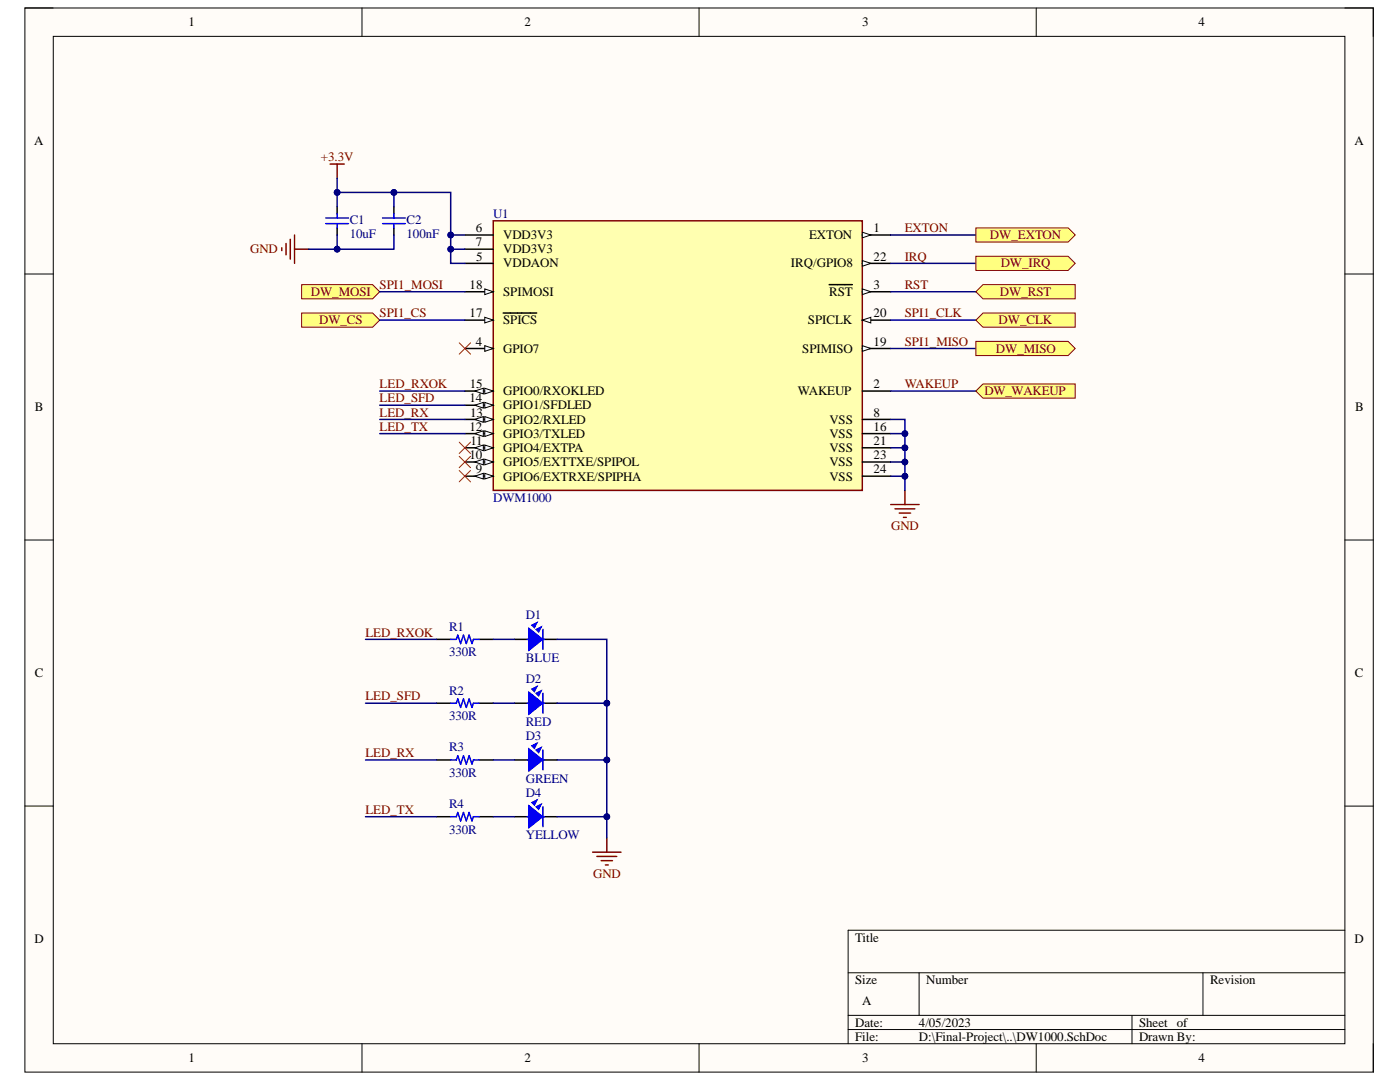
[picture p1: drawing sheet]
<svg xmlns="http://www.w3.org/2000/svg" width="279mm" height="216mm" viewBox="0 0 279 216" stroke-linecap="round" stroke-linejoin="round" font-family="sans-serif">
<path d="M5 1.6h269.1v212.3h-269.1z" fill-rule="evenodd" fill="#fffcf8"/>
<path d="M5 1.6h269.1v212.3h-269.1z" fill="none" stroke="#000" stroke-width=".2"/>
<path d="M10.6 7.3h257.8v201h-257.8z" fill-rule="evenodd" fill="#fffcf8"/>
<g fill="none" stroke="#000" stroke-width=".2">
<path d="M5 1.6h5.6M10.6 7.3h257.8v201h-257.8zM72.2 1.6v5.7M139.5 1.6v5.7M206.8 1.6v5.7M268.4 1.6h5.7v5.7M5 54.7h5.6M268.4 54.7h5.7M5 107.8h5.6M268.4 107.8h5.7M5 160.8h5.6M268.4 160.8h5.7"/>
<path d="M169.3 194.1h99.1M183.4 194.1v8.5M240.1 194.1v8.5M268.4 185.6h-99.1v22.7M72.2 208.3v5.6M139.5 208.3v5.6M169.3 202.6h99.1M169.3 205.4h99.1M206.8 208.3v5.6M225.9 202.6v5.7M274.1 208.3v5.6"/>
</g>
<path d="M98.4 44.1h73.7v53.7h-73.7z" fill-rule="evenodd" fill="#ffffb0"/>
<path d="M98.4 44.1h73.7v53.7h-73.7z" fill="none" stroke="#800000" stroke-width=".3"/>
<path d="M92.8 46.9h5.6M92.8 49.7h5.6M92.8 52.6h5.6M92.8 78h5.6" fill="none" stroke="#000" stroke-width=".3"/>
<path d="M96.7 77.5l1.7 .5-1.7 .6z" fill="#f8fcff"/>
<path d="M96.7 77.5l1.7 .5-1.7 .6z" fill="none" stroke="#000" stroke-width=".2"/>
<path d="M94.8 78l1.7-.5v1.1z" fill="#f8fcff"/>
<path d="M94.8 78l1.7-.5v1.1z" fill="none" stroke="#000" stroke-width=".2"/>
<path d="M92.8 80.9h5.6" fill="none" stroke="#000" stroke-width=".3"/>
<path d="M96.7 80.3l1.7 .6-1.7 .5z" fill="#f8fcff"/>
<path d="M96.7 80.3l1.7 .6-1.7 .5z" fill="none" stroke="#000" stroke-width=".2"/>
<path d="M94.8 80.9l1.7-.6v1.1z" fill="#f8fcff"/>
<path d="M94.8 80.9l1.7-.6v1.1z" fill="none" stroke="#000" stroke-width=".2"/>
<path d="M92.8 83.7h5.6" fill="none" stroke="#000" stroke-width=".3"/>
<path d="M96.7 83.1l1.7 .6-1.7 .6z" fill="#f8fcff"/>
<path d="M96.7 83.1l1.7 .6-1.7 .6z" fill="none" stroke="#000" stroke-width=".2"/>
<path d="M94.8 83.7l1.7-.6v1.2z" fill="#f8fcff"/>
<path d="M94.8 83.7l1.7-.6v1.2z" fill="none" stroke="#000" stroke-width=".2"/>
<path d="M92.8 86.5h5.6" fill="none" stroke="#000" stroke-width=".3"/>
<path d="M96.7 86l1.7 .5-1.7 .6z" fill="#f8fcff"/>
<path d="M96.7 86l1.7 .5-1.7 .6z" fill="none" stroke="#000" stroke-width=".2"/>
<path d="M94.8 86.5l1.7-.5v1.1z" fill="#f8fcff"/>
<path d="M94.8 86.5l1.7-.5v1.1z" fill="none" stroke="#000" stroke-width=".2"/>
<path d="M92.8 89.4h5.6" fill="none" stroke="#000" stroke-width=".3"/>
<path d="M96.7 88.8l1.7 .6-1.7 .5z" fill="#f8fcff"/>
<path d="M96.7 88.8l1.7 .6-1.7 .5z" fill="none" stroke="#000" stroke-width=".2"/>
<path d="M94.8 89.4l1.7-.6v1.1z" fill="#f8fcff"/>
<path d="M94.8 89.4l1.7-.6v1.1z" fill="none" stroke="#000" stroke-width=".2"/>
<path d="M92.8 92.2h5.6" fill="none" stroke="#000" stroke-width=".3"/>
<path d="M96.7 91.6l1.7 .6-1.7 .6z" fill="#f8fcff"/>
<path d="M96.7 91.6l1.7 .6-1.7 .6z" fill="none" stroke="#000" stroke-width=".2"/>
<path d="M94.8 92.2l1.7-.6v1.2z" fill="#f8fcff"/>
<path d="M94.8 92.2l1.7-.6v1.2z" fill="none" stroke="#000" stroke-width=".2"/>
<path d="M92.8 95h5.6" fill="none" stroke="#000" stroke-width=".3"/>
<path d="M96.7 94.5l1.7 .5-1.7 .6z" fill="#f8fcff"/>
<path d="M96.7 94.5l1.7 .5-1.7 .6z" fill="none" stroke="#000" stroke-width=".2"/>
<path d="M94.8 95l1.7-.5v1.1z" fill="#f8fcff"/>
<path d="M94.8 95l1.7-.5v1.1z" fill="none" stroke="#000" stroke-width=".2"/>
<path d="M92.8 69.5h5.6" fill="none" stroke="#000" stroke-width=".3"/>
<path d="M96.7 69l1.7 .5-1.7 .6z" fill="#f8fcff"/>
<path d="M96.7 69l1.7 .5-1.7 .6z" fill="none" stroke="#000" stroke-width=".2"/>
<path d="M172.1 46.9h5.7" fill="none" stroke="#000" stroke-width=".3"/>
<path d="M172.1 46.3l1.7 .6-1.7 .6z" fill="#f8fcff"/>
<path d="M172.1 46.3l1.7 .6-1.7 .6z" fill="none" stroke="#000" stroke-width=".2"/>
<path d="M172.1 52.6h5.7" fill="none" stroke="#000" stroke-width=".3"/>
<path d="M172.1 52l1.7 .6-1.7 .5z" fill="#f8fcff"/>
<path d="M172.1 52l1.7 .6-1.7 .5z" fill="none" stroke="#000" stroke-width=".2"/>
<path d="M172.1 58.2h5.7" fill="none" stroke="#000" stroke-width=".3"/>
<path d="M172.1 57.7l1.7 .5-1.7 .6z" fill="#f8fcff"/>
<path d="M172.1 57.7l1.7 .5-1.7 .6z" fill="none" stroke="#000" stroke-width=".2"/>
<path d="M165.5 56.8h4.6M172.1 63.9h5.7" fill="none" stroke="#000" stroke-width=".3"/>
<path d="M172.1 63.9l1.7-.6v1.1z" fill="#f8fcff"/>
<path d="M172.1 63.9l1.7-.6v1.1z" fill="none" stroke="#000" stroke-width=".2"/>
<path d="M92.8 63.9h5.6" fill="none" stroke="#000" stroke-width=".3"/>
<path d="M96.7 63.3l1.7 .6-1.7 .5z" fill="#f8fcff"/>
<path d="M96.7 63.3l1.7 .6-1.7 .5z" fill="none" stroke="#000" stroke-width=".2"/>
<path d="M100.4 62.5h6.7M172.1 69.5h5.7" fill="none" stroke="#000" stroke-width=".3"/>
<path d="M172.1 69l1.7 .5-1.7 .6z" fill="#f8fcff"/>
<path d="M172.1 69l1.7 .5-1.7 .6z" fill="none" stroke="#000" stroke-width=".2"/>
<path d="M92.8 58.2h5.6" fill="none" stroke="#000" stroke-width=".3"/>
<path d="M96.7 57.6l1.7 .6-1.7 .6z" fill="#f8fcff"/>
<path d="M96.7 57.6l1.7 .6-1.7 .6z" fill="none" stroke="#000" stroke-width=".2"/>
<path d="M67.3 41.2v1.4M67.3 45.5v1.4M78.6 41.2v1.4M78.6 45.5v1.4M172.1 78h5.7M172.1 83.7h5.7M172.1 86.5h5.7M172.1 89.4h5.7M172.1 92.2h5.7M172.1 95h5.7" fill="none" stroke="#000" stroke-width=".3"/>
<path d="M91.6 68.4l2.3 2.3M93.9 68.4l-2.3 2.3M91.6 88.2l2.3 2.3M91.6 91.1l2.3 2.2M91.6 93.9l2.3 2.3M93.9 88.2l-2.3 2.3M93.9 91.1l-2.3 2.2M93.9 93.9l-2.3 2.3" fill="none" stroke="#f00" stroke-width=".2"/>
<path d="M65.9 32.7h2.8M67.3 32.7v2.9M56.2 49.4v.6M57.1 48.6v2.3M57.9 47.7v4M58.8 46.9v5.7M58.8 49.7h2.8M180.6 97.8v2.9M177.8 100.7h5.6M178.6 101.5h4M179.5 102.4h2.2M180.3 103.2h.6" fill="none" stroke="#800000" stroke-width=".3"/>
<path d="M65 43.5h4.5M65 44.6h4.5M67.3 42.6v.9M67.3 44.6v.9M76.3 43.5h4.6M76.3 44.6h4.6M78.6 42.6v.9M78.6 44.6v.9" fill="none" stroke="#00f" stroke-width=".3"/>
<path d="M60.2 56.8h14.2l1.4 1.4-1.4 1.4h-14.2z" fill-rule="evenodd" fill="#ffff80"/>
<path d="M60.2 56.8h14.2l1.4 1.4-1.4 1.4h-14.2z" fill="none" stroke="#800000" stroke-width=".2"/>
<path d="M60.2 62.5h14.2l1.4 1.4-1.4 1.4h-14.2z" fill-rule="evenodd" fill="#ffff80"/>
<path d="M60.2 62.5h14.2l1.4 1.4-1.4 1.4h-14.2z" fill="none" stroke="#800000" stroke-width=".2"/>
<path d="M75.8 58.2h17M89.9 49.7h2.9M75.8 78h17M75.8 63.9h17M75.8 80.9h17M75.8 83.7h17M75.8 86.5h17" fill="none" stroke="#000080" stroke-width=".3"/>
<circle cx="89.9" cy="49.7" r=".57" fill="#000080"/>
<circle cx="89.9" cy="49.7" r=".57" fill="none" stroke="#000080" stroke-width=".2"/>
<path d="M177.8 95h2.8" fill="none" stroke="#000080" stroke-width=".3"/>
<circle cx="180.6" cy="95" r=".57" fill="#000080"/>
<circle cx="180.6" cy="95" r=".57" fill="none" stroke="#000080" stroke-width=".2"/>
<path d="M177.8 92.2h2.8" fill="none" stroke="#000080" stroke-width=".3"/>
<circle cx="180.6" cy="92.2" r=".57" fill="#000080"/>
<circle cx="180.6" cy="92.2" r=".57" fill="none" stroke="#000080" stroke-width=".2"/>
<path d="M177.8 89.4h2.8" fill="none" stroke="#000080" stroke-width=".3"/>
<circle cx="180.6" cy="89.4" r=".57" fill="#000080"/>
<circle cx="180.6" cy="89.4" r=".57" fill="none" stroke="#000080" stroke-width=".2"/>
<path d="M177.8 86.5h2.8" fill="none" stroke="#000080" stroke-width=".3"/>
<circle cx="180.6" cy="86.5" r=".57" fill="#000080"/>
<circle cx="180.6" cy="86.5" r=".57" fill="none" stroke="#000080" stroke-width=".2"/>
<path d="M89.9 46.9h2.9M177.8 58.2h17M177.8 52.6h17M177.8 46.9h17M177.8 78h17M177.8 69.5h17M177.8 63.9h17" fill="none" stroke="#000080" stroke-width=".3"/>
<circle cx="89.9" cy="46.9" r=".57" fill="#000080"/>
<circle cx="89.9" cy="46.9" r=".57" fill="none" stroke="#000080" stroke-width=".2"/>
<path d="M67.3 38.4v2.8" fill="none" stroke="#000080" stroke-width=".3"/>
<circle cx="67.3" cy="38.4" r=".57" fill="#000080"/>
<circle cx="67.3" cy="38.4" r=".57" fill="none" stroke="#000080" stroke-width=".2"/>
<path d="M78.6 38.4v2.8" fill="none" stroke="#000080" stroke-width=".3"/>
<circle cx="78.6" cy="38.4" r=".57" fill="#000080"/>
<circle cx="78.6" cy="38.4" r=".57" fill="none" stroke="#000080" stroke-width=".2"/>
<path d="M67.3 46.9v2.8" fill="none" stroke="#000080" stroke-width=".3"/>
<circle cx="67.3" cy="49.7" r=".57" fill="#000080"/>
<circle cx="67.3" cy="49.7" r=".57" fill="none" stroke="#000080" stroke-width=".2"/>
<path d="M194.8 45.5h18.4l1.4 1.4-1.4 1.4h-18.4z" fill-rule="evenodd" fill="#ffff80"/>
<path d="M194.8 45.5h18.4l1.4 1.4-1.4 1.4h-18.4z" fill="none" stroke="#800000" stroke-width=".2"/>
<path d="M194.8 51.1h18.4l1.4 1.5-1.4 1.4h-18.4z" fill-rule="evenodd" fill="#ffff80"/>
<path d="M194.8 51.1h18.4l1.4 1.5-1.4 1.4h-18.4z" fill="none" stroke="#800000" stroke-width=".2"/>
<path d="M194.8 58.2l1.4-1.4h18.4v2.8h-18.4z" fill-rule="evenodd" fill="#ffff80"/>
<path d="M194.8 58.2l1.4-1.4h18.4v2.8h-18.4z" fill="none" stroke="#800000" stroke-width=".2"/>
<path d="M194.8 63.9l1.4-1.4h18.4v2.8h-18.4z" fill-rule="evenodd" fill="#ffff80"/>
<path d="M194.8 63.9l1.4-1.4h18.4v2.8h-18.4z" fill="none" stroke="#800000" stroke-width=".2"/>
<path d="M194.8 68.1h18.4l1.4 1.4-1.4 1.5h-18.4z" fill-rule="evenodd" fill="#ffff80"/>
<path d="M194.8 68.1h18.4l1.4 1.4-1.4 1.5h-18.4z" fill="none" stroke="#800000" stroke-width=".2"/>
<path d="M194.8 78l1.4-1.4h18.4v2.8h-18.4z" fill-rule="evenodd" fill="#ffff80"/>
<path d="M194.8 78l1.4-1.4h18.4v2.8h-18.4z" fill="none" stroke="#800000" stroke-width=".2"/>
<path d="M106.1 124.7l1.1-.5-.5 1.1z" fill="#00f"/>
<path d="M106.1 124.7l1.1-.5-.5 1.1z" fill="none" stroke="#00f" stroke-width=".2"/>
<path d="M106.9 125.6l1.2-.6-.6 1.2z" fill="#00f"/>
<path d="M106.9 125.6l1.2-.6-.6 1.2z" fill="none" stroke="#00f" stroke-width=".2"/>
<path d="M105.5 125.3l2.9 2.3-2.9 2.2z" fill="#00f"/>
<path d="M105.5 125.3l2.9 2.3-2.9 2.2z" fill="none" stroke="#00f" stroke-width=".2"/>
<path d="M89.9 127.6h1.2l.3-.9 .5 1.7 .6-1.7 .6 1.7 .5-1.7 .6 1.7 .3-.8h1.1M105.2 127.6h.9M108.1 127.6h.5M108.4 125.6v4" fill="none" stroke="#00f" stroke-width=".3"/>
<path d="M87.1 127.6h2.8M95.6 127.6h2.8M102.7 127.6h2.8M108.4 127.6h2.8" fill="none" stroke="#000" stroke-width=".3"/>
<path d="M106.1 137.5l1.1-.6-.5 1.2z" fill="#00f"/>
<path d="M106.1 137.5l1.1-.6-.5 1.2z" fill="none" stroke="#00f" stroke-width=".2"/>
<path d="M106.9 138.3l1.2-.5-.6 1.1z" fill="#00f"/>
<path d="M106.9 138.3l1.2-.5-.6 1.1z" fill="none" stroke="#00f" stroke-width=".2"/>
<path d="M105.5 138.1l2.9 2.2-2.9 2.3z" fill="#00f"/>
<path d="M105.5 138.1l2.9 2.2-2.9 2.3z" fill="none" stroke="#00f" stroke-width=".2"/>
<path d="M108.4 138.3v4M89.9 140.3h1.2l.3-.8 .5 1.7 .6-1.7 .6 1.7 .5-1.7 .6 1.7 .3-.9h1.1M105.2 140.3h.9M108.1 140.3h.5" fill="none" stroke="#00f" stroke-width=".3"/>
<path d="M87.1 140.3h2.8M95.6 140.3h2.8M102.7 140.3h2.8M108.4 140.3h2.8" fill="none" stroke="#000" stroke-width=".3"/>
<path d="M106.1 148.8l1.1-.6-.5 1.2z" fill="#00f"/>
<path d="M106.1 148.8l1.1-.6-.5 1.2z" fill="none" stroke="#00f" stroke-width=".2"/>
<path d="M106.9 149.7l1.2-.6-.6 1.1z" fill="#00f"/>
<path d="M106.9 149.7l1.2-.6-.6 1.1z" fill="none" stroke="#00f" stroke-width=".2"/>
<path d="M105.5 149.4l2.9 2.2-2.9 2.3z" fill="#00f"/>
<path d="M105.5 149.4l2.9 2.2-2.9 2.3z" fill="none" stroke="#00f" stroke-width=".2"/>
<path d="M89.9 151.6h1.2l.3-.8 .5 1.7 .6-1.7 .6 1.7 .5-1.7 .6 1.7 .3-.9h1.1M105.2 151.6h.9M108.1 151.6h.5M108.4 149.7v3.9" fill="none" stroke="#00f" stroke-width=".3"/>
<path d="M87.1 151.6h2.8M95.6 151.6h2.8M102.7 151.6h2.8M108.4 151.6h2.8" fill="none" stroke="#000" stroke-width=".3"/>
<path d="M106.1 160.1l1.1-.5-.5 1.1z" fill="#00f"/>
<path d="M106.1 160.1l1.1-.5-.5 1.1z" fill="none" stroke="#00f" stroke-width=".2"/>
<path d="M106.9 161l1.2-.6-.6 1.1z" fill="#00f"/>
<path d="M106.9 161l1.2-.6-.6 1.1z" fill="none" stroke="#00f" stroke-width=".2"/>
<path d="M105.5 160.7l2.9 2.3-2.9 2.2z" fill="#00f"/>
<path d="M105.5 160.7l2.9 2.3-2.9 2.2z" fill="none" stroke="#00f" stroke-width=".2"/>
<path d="M89.9 163h1.2l.3-.9 .5 1.7 .6-1.7 .6 1.7 .5-1.7 .6 1.7 .3-.8h1.1M105.2 163h.9M108.1 163h.5M108.4 161v3.9" fill="none" stroke="#00f" stroke-width=".3"/>
<path d="M87.1 163h2.8M95.6 163h2.8M102.7 163h2.8M108.4 163h2.8" fill="none" stroke="#000" stroke-width=".3"/>
<path d="M118.3 170h5.6M119.1 170.9h4M120 171.7h2.2M120.8 172.6h.6M121.1 167.2v2.8" fill="none" stroke="#800000" stroke-width=".3"/>
<path d="M78.6 46.9v2.8h-17" fill="none" stroke="#000080" stroke-width=".3"/>
<circle cx="67.3" cy="49.7" r=".57" fill="#000080"/>
<circle cx="67.3" cy="49.7" r=".57" fill="none" stroke="#000080" stroke-width=".2"/>
<path d="M67.3 35.6v2.8h22.6v14.2h2.9" fill="none" stroke="#000080" stroke-width=".3"/>
<circle cx="67.3" cy="38.4" r=".57" fill="#000080"/>
<circle cx="67.3" cy="38.4" r=".57" fill="none" stroke="#000080" stroke-width=".2"/>
<circle cx="78.6" cy="38.4" r=".57" fill="#000080"/>
<circle cx="78.6" cy="38.4" r=".57" fill="none" stroke="#000080" stroke-width=".2"/>
<circle cx="89.9" cy="46.9" r=".57" fill="#000080"/>
<circle cx="89.9" cy="46.9" r=".57" fill="none" stroke="#000080" stroke-width=".2"/>
<circle cx="89.9" cy="49.7" r=".57" fill="#000080"/>
<circle cx="89.9" cy="49.7" r=".57" fill="none" stroke="#000080" stroke-width=".2"/>
<path d="M177.8 83.7h2.8v14.1" fill="none" stroke="#000080" stroke-width=".3"/>
<circle cx="180.6" cy="86.5" r=".57" fill="#000080"/>
<circle cx="180.6" cy="86.5" r=".57" fill="none" stroke="#000080" stroke-width=".2"/>
<circle cx="180.6" cy="89.4" r=".57" fill="#000080"/>
<circle cx="180.6" cy="89.4" r=".57" fill="none" stroke="#000080" stroke-width=".2"/>
<circle cx="180.6" cy="92.2" r=".57" fill="#000080"/>
<circle cx="180.6" cy="92.2" r=".57" fill="none" stroke="#000080" stroke-width=".2"/>
<circle cx="180.6" cy="95" r=".57" fill="#000080"/>
<circle cx="180.6" cy="95" r=".57" fill="none" stroke="#000080" stroke-width=".2"/>
<path d="M98.4 127.6h4.3M111.2 127.6h9.9v39.6M98.4 140.3h4.3M98.4 151.6h4.3M98.4 163h4.3" fill="none" stroke="#000080" stroke-width=".3"/>
<circle cx="121.1" cy="140.3" r=".57" fill="#000080"/>
<circle cx="121.1" cy="140.3" r=".57" fill="none" stroke="#000080" stroke-width=".2"/>
<circle cx="121.1" cy="151.6" r=".57" fill="#000080"/>
<circle cx="121.1" cy="151.6" r=".57" fill="none" stroke="#000080" stroke-width=".2"/>
<circle cx="121.1" cy="163" r=".57" fill="#000080"/>
<circle cx="121.1" cy="163" r=".57" fill="none" stroke="#000080" stroke-width=".2"/>
<path d="M111.2 163h9.9" fill="none" stroke="#000080" stroke-width=".3"/>
<circle cx="121.1" cy="163" r=".57" fill="#000080"/>
<circle cx="121.1" cy="163" r=".57" fill="none" stroke="#000080" stroke-width=".2"/>
<path d="M111.2 151.6h9.9" fill="none" stroke="#000080" stroke-width=".3"/>
<circle cx="121.1" cy="151.6" r=".57" fill="#000080"/>
<circle cx="121.1" cy="151.6" r=".57" fill="none" stroke="#000080" stroke-width=".2"/>
<path d="M111.2 140.3h9.9" fill="none" stroke="#000080" stroke-width=".3"/>
<circle cx="121.1" cy="140.3" r=".57" fill="#000080"/>
<circle cx="121.1" cy="140.3" r=".57" fill="none" stroke="#000080" stroke-width=".2"/>
<path d="M72.9 127.6h14.2M72.9 140.3h14.2M72.9 151.6h14.2M72.9 163h14.2" fill="none" stroke="#000080" stroke-width=".3"/>
<g font-size="2.6">
<text x="37.6" y="5.2">1</text>
<text x="104.7" y="5.2">2</text>
<text x="172.1" y="5.2">3</text>
<text x="239.2" y="5.2">4</text>
<text x="6.8" y="29">A</text>
<text x="270.3" y="29">A</text>
<text x="95" y="46.3">6</text>
<text x="100.4" y="47.7">VDD3V3</text>
<text x="161.5" y="47.7">EXTON</text>
<text x="174.3" y="46.3">1</text>
<text x="95" y="49.2">7</text>
<text x="95" y="52">5</text>
<text x="100.4" y="50.5">VDD3V3</text>
<text x="100.4" y="53.4">VDDAON</text>
<text x="157.9" y="53.4">IRQ/GPIO8</text>
<text x="174.3" y="52">22</text>
<text x="93.7" y="57.6">18</text>
<text x="100.4" y="59">SPIMOSI</text>
<text x="165.5" y="59">RST</text>
<text x="174.3" y="57.6">3</text>
<text x="93.7" y="63.3">17</text>
<text x="100.4" y="64.7">SPICS</text>
<text x="161.2" y="64.7">SPICLK</text>
<text x="174.3" y="63.3">20</text>
<text x="95" y="69">4</text>
<text x="100.4" y="70.4">GPIO7</text>
<text x="160.1" y="70.4">SPIMISO</text>
<text x="174.3" y="69">19</text>
<text x="93.8" y="77.5">15</text>
<text x="174.3" y="77.5">2</text>
<text x="7" y="82.1">B</text>
<text x="93.7" y="80.3">14</text>
<text x="93.8" y="83.1">13</text>
<text x="100.4" y="78.9">GPIO0/RXOKLED</text>
<text x="100.4" y="81.7">GPIO1/SFDLED</text>
<text x="159.3" y="78.9">WAKEUP</text>
<text x="174.3" y="83.1">8</text>
<text x="270.4" y="82.1">B</text>
<text x="93.7" y="86">12</text>
<text x="93.9" y="88.8">11</text>
<text x="100.4" y="84.5">GPIO2/RXLED</text>
<text x="100.4" y="87.3">GPIO3/TXLED</text>
<text x="165.5" y="84.5">VSS</text>
<text x="165.5" y="87.3">VSS</text>
<text x="174.3" y="86">16</text>
<text x="174.3" y="88.8">21</text>
<text x="93.7" y="91.6">10</text>
<text x="95" y="94.4">9</text>
<text x="100.4" y="90.2">GPIO4/EXTPA</text>
<text x="100.4" y="93.1">GPIO5/EXTTXE/SPIPOL</text>
<text x="100.4" y="95.9">GPIO6/EXTRXE/SPIPHA</text>
<text x="165.5" y="90.2">VSS</text>
<text x="165.5" y="93.1">VSS</text>
<text x="165.5" y="95.9">VSS</text>
<text x="174.3" y="91.6">23</text>
<text x="174.3" y="94.4">24</text>
<text x="7" y="135.1">C</text>
<text x="270.4" y="135.1">C</text>
<text x="6.9" y="188.2">D</text>
<text x="170.7" y="187.9">Title</text>
<text x="270.3" y="188.2">D</text>
<text x="170.7" y="196.4">Size</text>
<text x="184.8" y="196.4">Number</text>
<text x="241.5" y="196.4">Revision</text>
<text x="172.1" y="200.6">A</text>
<text x="170.7" y="204.9">Date:</text>
<text x="170.7" y="207.7">File:</text>
<text x="183.4" y="204.9">4/05/2023</text>
<text x="183.4" y="207.7">D:\Final-Project\..\DW1000.SchDoc</text>
<text x="227.3" y="204.9">Sheet</text>
<text x="227.3" y="207.7">Drawn By:</text>
<text x="234.9" y="204.9">of</text>
<text x="37.6" y="212">1</text>
<text x="104.7" y="212">2</text>
<text x="172.1" y="212">3</text>
<text x="239.2" y="212">4</text>
</g>
<g font-size="2.6" fill="#800000">
<text x="64" y="32.2">+3.3V</text>
<text x="180.6" y="46.3">EXTON</text>
<text x="197.6" y="47.7">DW_EXTON</text>
<text x="49.9" y="50.5">GND</text>
<text x="180.6" y="52">IRQ</text>
<text x="199.7" y="53.4">DW_IRQ</text>
<text x="62" y="59">DW_MOSI</text>
<text x="75.8" y="57.6">SPI1_MOSI</text>
<text x="180.6" y="57.6">RST</text>
<text x="199.5" y="59">DW_RST</text>
<text x="63.7" y="64.7">DW_CS</text>
<text x="75.8" y="63.3">SPI1_CS</text>
<text x="180.6" y="63.3">SPI1_CLK</text>
<text x="199.3" y="64.7">DW_CLK</text>
<text x="180.6" y="69">SPI1_MISO</text>
<text x="198.7" y="70.4">DW_MISO</text>
<text x="75.8" y="77.5">LED_RXOK</text>
<text x="180.6" y="77.5">WAKEUP</text>
<text x="75.8" y="80.3">LED_SFD</text>
<text x="75.8" y="83.1">LED_RX</text>
<text x="196.5" y="78.9">DW_WAKEUP</text>
<text x="75.8" y="86">LED_TX</text>
<text x="177.9" y="105.8">GND</text>
<text x="72.9" y="127">LED_RXOK</text>
<text x="72.9" y="139.7">LED_SFD</text>
<text x="72.9" y="151.1">LED_RX</text>
<text x="72.9" y="162.4">LED_TX</text>
<text x="118.4" y="175.1">GND</text>
</g>
<g font-size="2.6" fill="#000080">
<text x="69.8" y="44.6">C1</text>
<text x="69.8" y="47.5">10uF</text>
<text x="81.1" y="44.6">C2</text>
<text x="81.1" y="47.5">100nF</text>
<text x="98.4" y="43.5">U1</text>
<text x="98.4" y="100.1">DWM1000</text>
<text x="89.6" y="125.9">R1</text>
<text x="104.9" y="123.6">D1</text>
<text x="89.6" y="131">330R</text>
<text x="104.9" y="132.1">BLUE</text>
<text x="104.9" y="136.4">D2</text>
<text x="89.6" y="138.6">R2</text>
<text x="89.6" y="143.7">330R</text>
<text x="89.6" y="149.9">R3</text>
<text x="104.9" y="144.9">RED</text>
<text x="104.9" y="147.7">D3</text>
<text x="89.6" y="155">330R</text>
<text x="89.6" y="161.2">R4</text>
<text x="104.9" y="156.2">GREEN</text>
<text x="104.9" y="159">D4</text>
<text x="89.6" y="166.4">330R</text>
<text x="104.9" y="167.5">YELLOW</text>
</g>
</svg>
